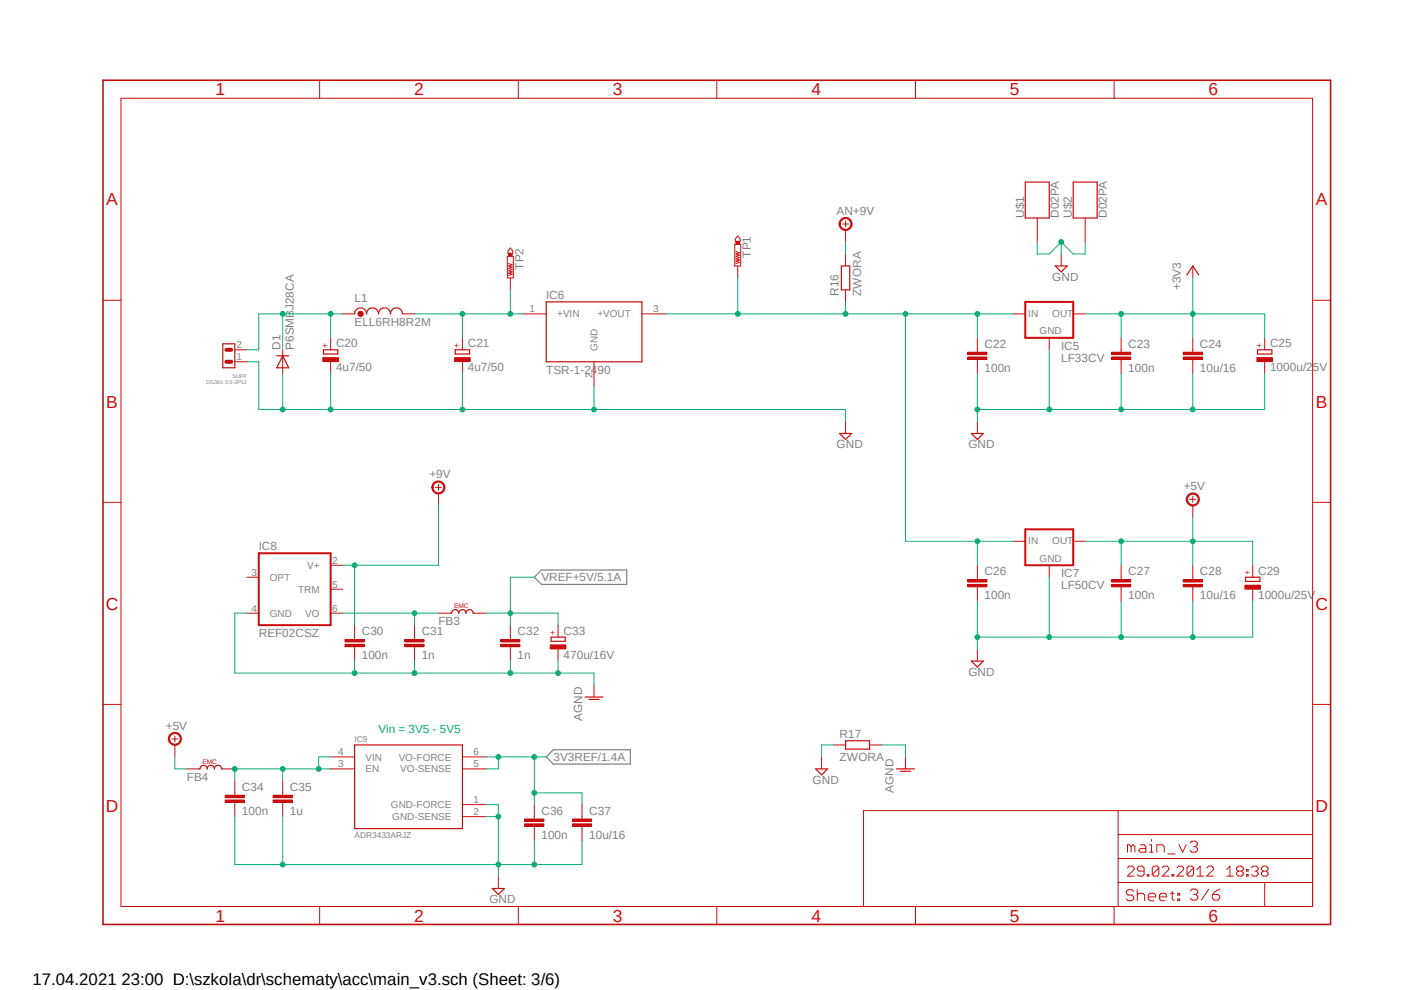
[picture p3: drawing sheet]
<svg xmlns="http://www.w3.org/2000/svg" width="297mm" height="210mm" viewBox="0 0 297 210" stroke-linecap="round" stroke-linejoin="round" font-family="sans-serif">
<path d="M21.3 16.7l261.2 179.9M282.5 16.7l-261.2 179.9" fill="none" stroke="#fff" stroke-width=".21"/>
<path d="M113.3 122.4l1.5-1.5h18.1v3h-18.1zM115.8 160.5l1.5-1.5h16.3v3h-16.3z" fill="none" stroke="#808080" stroke-width=".25"/>
<path d="M207.2 74.2v.5M207.2 76.2v.5" fill="none" stroke="#c90d0c" stroke-width=".21"/>
<path d="M205.2 75.7h4.1v.5h-4.1z" fill-rule="evenodd" fill="#c90d0c"/>
<path d="M205.2 75.7h4.1v.5h-4.1z" fill="none" stroke="#c90d0c" stroke-width=".21"/>
<path d="M205.2 74.7h4.1v.5h-4.1z" fill-rule="evenodd" fill="#c90d0c"/>
<path d="M205.2 74.7h4.1v.5h-4.1zM207.2 71.6v2.6M207.2 76.7v2.5M237.7 74.2v.5M237.7 76.2v.5" fill="none" stroke="#c90d0c" stroke-width=".21"/>
<path d="M235.7 75.7h4v.5h-4z" fill-rule="evenodd" fill="#c90d0c"/>
<path d="M235.7 75.7h4v.5h-4z" fill="none" stroke="#c90d0c" stroke-width=".21"/>
<path d="M235.7 74.7h4v.5h-4z" fill-rule="evenodd" fill="#c90d0c"/>
<path d="M252.9 56.4v2.5M235.7 74.7h4v.5h-4zM237.7 71.6v2.6M237.7 76.7v2.5M252.9 74.2v.5M252.9 76.2v.5" fill="none" stroke="#c90d0c" stroke-width=".21"/>
<path d="M251.6 58.3l1.3-1.9 1.3 1.9" fill="none" stroke="#c90d0c" stroke-width=".25"/>
<path d="M250.9 75.7h4v.5h-4z" fill-rule="evenodd" fill="#c90d0c"/>
<path d="M250.9 75.7h4v.5h-4z" fill="none" stroke="#c90d0c" stroke-width=".21"/>
<path d="M250.9 74.7h4v.5h-4z" fill-rule="evenodd" fill="#c90d0c"/>
<path d="M59.9 74.2v5M110.7 66.5h5.1M125.9 76.7v5.1M136.1 66.5h5.1M250.9 74.7h4v.5h-4zM252.9 71.6v2.6M252.9 76.7v2.5" fill="none" stroke="#c90d0c" stroke-width=".21"/>
<path d="M58.7 75.4h2.5M59.9 75.4l1.3 2.6h-2.5zM68.6 74.2h3v.9h-3zM115.8 64h20.3v12.7h-20.3z" fill="none" stroke="#c90d0c" stroke-width=".25"/>
<path d="M68.4 75.8h3.4v.9h-3.4z" fill-rule="evenodd" fill="#c90d0c"/>
<path d="M68.4 75.8h3.4v.9h-3.4zM70.1 71.6v2.6M70.1 76.7v2.5" fill="none" stroke="#c90d0c" stroke-width=".21"/>
<path d="M96.5 74.2h3.1v.9h-3.1z" fill="none" stroke="#c90d0c" stroke-width=".25"/>
<path d="M96.4 75.8h3.3v.9h-3.3z" fill-rule="evenodd" fill="#c90d0c"/>
<path d="M96.4 75.8h3.3v.9h-3.3zM98 71.6v2.6M98 76.7v2.5" fill="none" stroke="#c90d0c" stroke-width=".21"/>
<path d="M75.2 66.5a1.27 1.27 0 0 1 1.3-1.2 1.27 1.27 0 0 1 1.2 1.2 1.27 1.27 0 0 1 1.3-1.2 1.27 1.27 0 0 1 1.3 1.2 1.27 1.27 0 0 1 1.2-1.2 1.27 1.27 0 0 1 1.3 1.2 1.27 1.27 0 0 1 1.3-1.2 1.27 1.27 0 0 1 1.2 1.2" fill="none" stroke="#c90d0c" stroke-width=".25"/>
<circle cx="76.5" cy="66.5" r=".55" fill="#c90d0c"/>
<g fill="none" stroke="#c90d0c" stroke-width=".21">
<path d="M155.8 51.8h1.3v4.6h-1.3zM156 53.3l.8 .3-.8 .2 .8 .3-.8 .3 .8 .2-.8 .3 .8 .2-.8 .3 .8 .2-.8 .3M156.4 50l.5 .7v.5h-1v-.5zM72.6 66.5h2.6M85.3 66.5h2.6"/>
<circle cx="76.5" cy="66.5" r=".55"/>
</g>
<path d="M156 51.2h.8v.6h-.8z" fill-rule="evenodd" fill="#c90d0c"/>
<path d="M156 51.2h.8v.6h-.8zM156.4 56.4v2.5M178.6 47.5h1.3M179.3 46.9v1.2M179.3 89.4v2.5" fill="none" stroke="#c90d0c" stroke-width=".21"/>
<path d="M178 91.9h2.5l-1.2 1.3z" fill="none" stroke="#c90d0c" stroke-width=".25"/>
<path d="M178.2 46.6a1.39 1.39 0 0 1 2.2 .2 1.39 1.39 0 0 1-.7 2.1 1.39 1.39 0 0 1-1.8-1.4h.2a1.13 1.13 0 0 1 1.6-1.1 1.13 1.13 0 0 1 .4 1.8 1.13 1.13 0 0 1-1.9-.3l-.1-.4h-.2z" fill-rule="evenodd" fill="#c90d0c"/>
<path d="M178.2 46.6a1.39 1.39 0 0 1 2.2 .2 1.39 1.39 0 0 1-.7 2.1 1.39 1.39 0 0 1-1.8-1.4h.2a1.13 1.13 0 0 1 1.6-1.1 1.13 1.13 0 0 1 .4 1.8 1.13 1.13 0 0 1-1.9-.3l-.1-.4h-.2zM179.3 48.8v2.5M207.2 89.4v2.5M207.2 122.4v.5M207.2 124.4v.5" fill="none" stroke="#c90d0c" stroke-width=".21"/>
<path d="M205.9 91.9h2.6l-1.3 1.3z" fill="none" stroke="#c90d0c" stroke-width=".25"/>
<path d="M205.2 123.9h4.1v.5h-4.1z" fill-rule="evenodd" fill="#c90d0c"/>
<path d="M205.2 123.9h4.1v.5h-4.1z" fill="none" stroke="#c90d0c" stroke-width=".21"/>
<path d="M205.2 122.9h4.1v.5h-4.1z" fill-rule="evenodd" fill="#c90d0c"/>
<path d="M207.2 119.8v2.6M205.2 122.9h4.1v.5h-4.1zM207.2 124.9v2.6M237.7 122.4v.5M237.7 124.4v.5" fill="none" stroke="#c90d0c" stroke-width=".21"/>
<path d="M235.7 123.9h4v.5h-4z" fill-rule="evenodd" fill="#c90d0c"/>
<path d="M235.7 123.9h4v.5h-4z" fill="none" stroke="#c90d0c" stroke-width=".21"/>
<path d="M235.7 122.9h4v.5h-4z" fill-rule="evenodd" fill="#c90d0c"/>
<path d="M237.7 119.8v2.6M235.7 122.9h4v.5h-4zM237.7 124.9v2.6M252.9 122.4v.5M252.9 124.4v.5" fill="none" stroke="#c90d0c" stroke-width=".21"/>
<path d="M250.9 123.9h4v.5h-4z" fill-rule="evenodd" fill="#c90d0c"/>
<path d="M250.9 123.9h4v.5h-4z" fill="none" stroke="#c90d0c" stroke-width=".21"/>
<path d="M250.9 122.9h4v.5h-4z" fill-rule="evenodd" fill="#c90d0c"/>
<path d="M252.3 105.9h1.2M252.9 105.2v1.3M252.9 119.8v2.6M207.2 137.6v2.6M250.9 122.9h4v.5h-4zM252.9 124.9v2.6" fill="none" stroke="#c90d0c" stroke-width=".21"/>
<path d="M205.9 140.2h2.6l-1.3 1.2z" fill="none" stroke="#c90d0c" stroke-width=".25"/>
<path d="M251.8 105a1.4 1.4 0 0 1 2.3 .1 1.4 1.4 0 0 1-.8 2.1 1.4 1.4 0 0 1-1.8-1.3h.3a1.15 1.15 0 0 1 1.5-1.2 1.15 1.15 0 0 1 .4 1.9 1.15 1.15 0 0 1-1.9-.3v-.4h-.3z" fill-rule="evenodd" fill="#c90d0c"/>
<g fill="none" stroke="#c90d0c" stroke-width=".21">
<path d="M67.8 17v3.8M109.9 17v3.8M152 17v3.8M194.1 17v3.8M236.2 17v3.8M25.7 20.8h252.6v171.4h-252.6zM107.6 54.4h1.2v4.5h-1.2zM107.8 55.9l.8 .2-.8 .3 .8 .2-.8 .3 .8 .2-.8 .3 .8 .3-.8 .2 .8 .3-.8 .2M108.2 52.6l.5 .6v.5h-1v-.5zM21.8 63.7h3.9M49.8 76.7h2.5M49.8 74.2h2.5"/>
<path d="M278.3 63.7h3.8M21.8 106.5h3.9M251.8 105a1.4 1.4 0 0 1 2.3 .1 1.4 1.4 0 0 1-.8 2.1 1.4 1.4 0 0 1-1.8-1.3h.3a1.15 1.15 0 0 1 1.5-1.2 1.15 1.15 0 0 1 .4 1.9 1.15 1.15 0 0 1-1.9-.3v-.4h-.3zM252.9 107.1v2.6M278.3 106.5h3.8M21.8 149.4h3.9M278.3 149.4h3.8M237.1 171.9v20.3M237.1 177h41.2M239.8 179.5l-.4-.4h-.3v1.6M239.8 179.5v1.2M239.8 179.5l.4-.4 .4 .4v1.2"/>
<path d="M241.8 179.1h.8l.3 .4v1.2h-1.1l-.4-.4 .4-.4h1.1M243.7 179.1h.4v1.6M244.1 178v.4M250 179.1l.7 1.6 .8-1.6M252.3 178.7l.4-.3h.8l.4 .3v.4l-.4 .4M253.1 179.5h.4M253.5 179.5l.4 .4v.4l-.4 .4h-.8l-.4-.4M278.3 171.9h-95.2v20.3M67.8 192.2v3.8M109.9 192.2v3.8M152 192.2v3.8M194.1 192.2v3.8"/>
<path d="M236.2 192.2v3.8M237.1 187.1h41.2M237.1 182h41.2M239.1 184l.3-.4h.7l.3 .4v.4l-1.3 1.4h1.3M240.4 189l-.4-.4h-.8l-.4 .4v.4l.4 .4h.8l.4 .4v.4l-.4 .4h-.8l-.4-.4M241.1 189.8l.4-.4h.8l.4 .4v1.2M241.1 188.6v2.4M242.6 184.7h-1.1l-.4-.3v-.4l.4-.4h.7l.4 .4v1.4l-.4 .4h-.7l-.4-.4M243.2 185.4h.4v.4h-.4zM243.5 190.2h1.5v-.4l-.4-.4h-.7l-.4 .4v.8l.4 .4h.7M243.7 180.7h.8M245.3 180.7v-1.6h1.2l.3 .4v1.2"/>
<path d="M245.7 184v1.4l-.3 .4h-.8l-.3-.4M245.7 184l-.3-.4h-.8l-.3 .4v1.4M245.7 184l-1.4 1.4M245.8 190.2h1.6v-.4l-.4-.4h-.8l-.4 .4v.8l.4 .4h.8M246.4 184l.4-.4h.7l.3 .4v.4l-1.4 1.4h1.4M247.6 181.1h1.6M248.2 189.4h.7M248.5 185.4h.4v.4h-.4zM248.5 189v1.6l.4 .4M249.6 184l.3-.4h.7l.3 .4v.4l-1.3 1.4h1.3M249.7 189.4h.4v.4h-.4zM249.7 190.6h.4v.4h-.4z"/>
<path d="M252.4 188.9l.4-.4h.7l.5 .4v.4l-.5 .4M253.1 184v1.4l-.4 .4h-.7l-.3-.4M253.1 184l-.4-.4h-.7l-.3 .4v1.4M253.1 184l-1.4 1.4M253.1 189.7h.4M253.5 189.7l.5 .3v.5l-.5 .3h-.7l-.4-.3M253.8 185.8h1.4M253.8 184.4l.7-.8v2.2M255.9 184l.3-.4h.7l.4 .4v.4l-1.4 1.4h1.4M256.3 188.5l-1.6 2.3M257 189.7h1.2l.4 .3v.5l-.4 .3h-.8l-.4-.3zM258.6 188.5l-.8 .4-.8 .8"/>
<path d="M260.1 185.8h1.4M260.1 184.4l.7-.8v2.2M262.5 184.7l-.3 .4v.3l.3 .4h.7l.4-.4v-.3l-.4-.4M262.5 184.7l-.3-.3v-.4l.3-.4h.7l.4 .4v.4l-.4 .3M262.5 184.7h.7M264.3 185.4h.3v.4h-.3zM264.3 184.4h.3v.3h-.3zM265.3 184l.4-.4h.7l.3 .4v.4l-.3 .3M266.1 184.7h.3M266.4 184.7l.3 .4v.3l-.3 .4h-.7l-.4-.4M267.8 184.7l-.3 .4v.3l.3 .4h.7l.4-.4v-.3l-.4-.4M267.8 184.7l-.3-.3v-.4l.3-.4h.7l.4 .4v.4l-.4 .3"/>
<path d="M267.8 184.7h.7M268.1 187.1v5.1"/>
</g>
<path d="M21.8 17h260.3v179h-260.3z" fill="none" stroke="#c90d0c" stroke-width=".34"/>
<path d="M47.2 72.9h2.6v5.1h-2.6z" fill="none" stroke="#c90d0c" stroke-width=".25"/>
<path d="M48 76.7h1M48 74.2h1" fill="none" stroke="#c90d0c" stroke-width=".85"/>
<path d="M107.8 53.7h.8v.6h-.8z" fill-rule="evenodd" fill="#c90d0c"/>
<path d="M107.8 53.7h.8v.6h-.8zM108.2 58.9v2.6" fill="none" stroke="#c90d0c" stroke-width=".21"/>
<path d="M266.6 74.2h3.1v.9h-3.1z" fill="none" stroke="#c90d0c" stroke-width=".25"/>
<path d="M266.5 75.8h3.3v.9h-3.3z" fill-rule="evenodd" fill="#c90d0c"/>
<g fill="none" stroke="#c90d0c" stroke-width=".21">
<path d="M214.8 66.5h2.6M222.5 71.6v2.6M227.5 66.5h2.6M266.5 75.8h3.3v.9h-3.3zM268.1 71.6v2.6M268.1 76.7v2.5M214.8 114.8h2.6M222.5 119.8v2.6M227.5 114.8h2.6M87.9 135.1v.5M87.9 137.1v.5M93 130h2.5"/>
<path d="M100.6 130h2.5"/>
</g>
<path d="M217.4 64h10.1v7.6h-10.1zM217.4 112.2h10.1v7.6h-10.1z" fill="none" stroke="#c90d0c" stroke-width=".42"/>
<path d="M95.5 130h.3a.76 .76 0 0 1 .7-.8 .76 .76 0 0 1 .8 .8 .76 .76 0 0 1 .7-.8 .76 .76 0 0 1 .8 .8 .76 .76 0 0 1 .8-.8 .76 .76 0 0 1 .7 .8h.3" fill="none" stroke="#c90d0c" stroke-width=".25"/>
<path d="M85.8 136.6h4.1v.5h-4.1z" fill-rule="evenodd" fill="#c90d0c"/>
<path d="M85.8 136.6h4.1v.5h-4.1z" fill="none" stroke="#c90d0c" stroke-width=".21"/>
<path d="M85.8 135.6h4.1v.5h-4.1z" fill-rule="evenodd" fill="#c90d0c"/>
<path d="M85.8 135.6h4.1v.5h-4.1zM87.9 132.5v2.6M87.9 137.6v2.6M108.2 135.1v.5M108.2 137.1v.5" fill="none" stroke="#c90d0c" stroke-width=".21"/>
<path d="M106.2 136.6h4v.5h-4z" fill-rule="evenodd" fill="#c90d0c"/>
<path d="M106.2 136.6h4v.5h-4z" fill="none" stroke="#c90d0c" stroke-width=".21"/>
<path d="M106.2 135.6h4v.5h-4z" fill-rule="evenodd" fill="#c90d0c"/>
<path d="M70.1 119.8h2.5M52.3 122.4h2.6M52.3 130h2.6M70.1 130h2.5M70.1 124.9h2.5M75.2 135.1v.5M75.2 137.1v.5M106.2 135.6h4v.5h-4zM108.2 132.5v2.6M108.2 137.6v2.6" fill="none" stroke="#c90d0c" stroke-width=".21"/>
<path d="M54.9 117.3h15.2v15.2h-15.2z" fill="none" stroke="#c90d0c" stroke-width=".42"/>
<path d="M73.1 136.6h4.1v.5h-4.1z" fill-rule="evenodd" fill="#c90d0c"/>
<path d="M73.1 136.6h4.1v.5h-4.1z" fill="none" stroke="#c90d0c" stroke-width=".21"/>
<path d="M73.1 135.6h4.1v.5h-4.1z" fill-rule="evenodd" fill="#c90d0c"/>
<path d="M92.3 103.3h1.3M93 102.7v1.3M73.1 135.6h4.1v.5h-4.1zM75.2 132.5v2.6M75.2 137.6v2.6" fill="none" stroke="#c90d0c" stroke-width=".21"/>
<path d="M91.9 102.4a1.41 1.41 0 0 1 2.2 .1 1.41 1.41 0 0 1-.7 2.1 1.41 1.41 0 0 1-1.8-1.3h.2a1.15 1.15 0 0 1 1.7-.9 1.15 1.15 0 0 1 .2 1.9 1.15 1.15 0 0 1-1.8-.5l-.1-.5h-.2z" fill-rule="evenodd" fill="#c90d0c"/>
<path d="M91.9 102.4a1.41 1.41 0 0 1 2.2 .1 1.41 1.41 0 0 1-.7 2.1 1.41 1.41 0 0 1-1.8-1.3h.2a1.15 1.15 0 0 1 1.7-.9 1.15 1.15 0 0 1 .2 1.9 1.15 1.15 0 0 1-1.8-.5l-.1-.5h-.2zM93 104.6v2.5" fill="none" stroke="#c90d0c" stroke-width=".21"/>
<path d="M116.8 135.1h3v.9h-3z" fill="none" stroke="#c90d0c" stroke-width=".25"/>
<path d="M116.7 136.7h3.3v.9h-3.3z" fill-rule="evenodd" fill="#c90d0c"/>
<path d="M219.9 46.2v5.1M225 53.8v2.6M230.1 46.2v5.1M116.7 136.7h3.3v.9h-3.3zM118.3 132.5v2.6M118.3 137.6v2.6" fill="none" stroke="#c90d0c" stroke-width=".21"/>
<path d="M217.4 38.6h5.1v7.6h-5.1zM227.5 38.6h5.1v7.6h-5.1zM223.7 56.4h2.6l-1.3 1.3zM264.1 122.4h3v.9h-3z" fill="none" stroke="#c90d0c" stroke-width=".25"/>
<path d="M263.9 124.1h3.3v.8h-3.3z" fill-rule="evenodd" fill="#c90d0c"/>
<path d="M265.6 119.8v2.6M263.9 124.1h3.3v.8h-3.3zM265.6 124.9v2.6M59.9 168.1v.5M59.9 170.1v.5M70.1 160.5h5.1M70.1 163h5.1M98 160.5h5.1M98 163h5.1M98 170.6h5.1M98 173.1h5.1" fill="none" stroke="#c90d0c" stroke-width=".21"/>
<path d="M75.2 157.9h22.8v17.8h-22.8z" fill="none" stroke="#c90d0c" stroke-width=".25"/>
<path d="M57.9 169.6h4.1v.5h-4.1z" fill-rule="evenodd" fill="#c90d0c"/>
<path d="M57.9 169.6h4.1v.5h-4.1z" fill="none" stroke="#c90d0c" stroke-width=".21"/>
<path d="M57.9 168.6h4.1v.5h-4.1z" fill-rule="evenodd" fill="#c90d0c"/>
<path d="M49.8 168.1v.5M49.8 170.1v.5M57.9 168.6h4.1v.5h-4.1zM59.9 165.6v2.5M59.9 170.6v2.5" fill="none" stroke="#c90d0c" stroke-width=".21"/>
<path d="M47.7 169.6h4.1v.5h-4.1z" fill-rule="evenodd" fill="#c90d0c"/>
<path d="M47.7 169.6h4.1v.5h-4.1z" fill="none" stroke="#c90d0c" stroke-width=".21"/>
<path d="M47.7 168.6h4.1v.5h-4.1z" fill-rule="evenodd" fill="#c90d0c"/>
<path d="M47.7 168.6h4.1v.5h-4.1zM49.8 165.6v2.5M49.8 170.6v2.5M113.3 173.1v.6M113.3 175.2v.5" fill="none" stroke="#c90d0c" stroke-width=".21"/>
<path d="M111.2 174.7h4.1v.5h-4.1z" fill-rule="evenodd" fill="#c90d0c"/>
<path d="M111.2 174.7h4.1v.5h-4.1z" fill="none" stroke="#c90d0c" stroke-width=".21"/>
<path d="M111.2 173.7h4.1v.5h-4.1z" fill-rule="evenodd" fill="#c90d0c"/>
<path d="M36.4 156.7h1.3M37.1 156v1.3M111.2 173.7h4.1v.5h-4.1zM113.3 170.6v2.5M113.3 175.7v2.5" fill="none" stroke="#c90d0c" stroke-width=".21"/>
<path d="M36 155.7a1.4 1.4 0 0 1 2.3 .2 1.4 1.4 0 0 1-.8 2.1 1.4 1.4 0 0 1-1.8-1.3h.2a1.15 1.15 0 0 1 1.6-1.2 1.15 1.15 0 0 1 .4 1.9 1.15 1.15 0 0 1-1.9-.3l-.1-.4h-.2z" fill-rule="evenodd" fill="#c90d0c"/>
<path d="M36 155.7a1.4 1.4 0 0 1 2.3 .2 1.4 1.4 0 0 1-.8 2.1 1.4 1.4 0 0 1-1.8-1.3h.2a1.15 1.15 0 0 1 1.6-1.2 1.15 1.15 0 0 1 .4 1.9 1.15 1.15 0 0 1-1.9-.3l-.1-.4h-.2zM37.1 157.9v2.6M39.6 163h2.6M47.2 163h2.6M123.4 173.1v.6M123.4 175.2v.5M105.7 185.8v2.6" fill="none" stroke="#c90d0c" stroke-width=".21"/>
<path d="M42.2 163h.2a.76 .76 0 0 1 .8-.7 .76 .76 0 0 1 .7 .7 .76 .76 0 0 1 .8-.7 .76 .76 0 0 1 .8 .7 .76 .76 0 0 1 .7-.7 .76 .76 0 0 1 .8 .7h.2M104.4 188.4h2.5l-1.2 1.3z" fill="none" stroke="#c90d0c" stroke-width=".25"/>
<path d="M121.4 174.7h4v.5h-4z" fill-rule="evenodd" fill="#c90d0c"/>
<path d="M121.4 174.7h4v.5h-4z" fill="none" stroke="#c90d0c" stroke-width=".21"/>
<path d="M121.4 173.7h4v.5h-4z" fill-rule="evenodd" fill="#c90d0c"/>
<path d="M179.3 53.8v2.6M179.3 61.5v2.5M125.9 145.2v2.6M176.7 157.9h2.6M184.4 157.9h2.5M121.4 173.7h4v.5h-4zM123.4 170.6v2.5M123.4 175.7v2.5M174.2 160.5v2.5M192 160.5v2.5" fill="none" stroke="#c90d0c" stroke-width=".21"/>
<path d="M178.4 56.4h1.8v5.1h-1.8zM124 147.8h3.8M124.9 148.3h2.1M179.3 157.1h5.1v1.7h-5.1zM172.9 163h2.6l-1.3 1.3zM190.1 163h3.8M190.9 163.5h2.2" fill="none" stroke="#c90d0c" stroke-width=".25"/>
<path d="M52.3 76.7h2.6v10.1h124.4v2.6M59.9 79.2v7.6M70.1 79.2v7.6M98 79.2v7.6M125.9 81.8v5" fill="none" stroke="#0dab76" stroke-width=".21"/>
<circle cx="98" cy="86.8" r=".51" fill="#0dab76"/>
<circle cx="98" cy="86.8" r=".51" fill="none" stroke="#0dab76" stroke-width=".21"/>
<circle cx="125.9" cy="86.8" r=".51" fill="#0dab76"/>
<circle cx="125.9" cy="86.8" r=".51" fill="none" stroke="#0dab76" stroke-width=".21"/>
<circle cx="70.1" cy="86.8" r=".51" fill="#0dab76"/>
<circle cx="70.1" cy="86.8" r=".51" fill="none" stroke="#0dab76" stroke-width=".21"/>
<circle cx="59.9" cy="86.8" r=".51" fill="#0dab76"/>
<g fill="none" stroke="#0dab76" stroke-width=".21">
<path d="M207.2 79.2v10.2M222.5 74.2v12.6M237.7 79.2v7.6M252.9 79.2v7.6M268.1 79.2v7.6h-60.9"/>
<circle cx="59.9" cy="86.8" r=".51"/>
</g>
<circle cx="207.2" cy="86.8" r=".51" fill="#0dab76"/>
<circle cx="207.2" cy="86.8" r=".51" fill="none" stroke="#0dab76" stroke-width=".21"/>
<circle cx="237.7" cy="86.8" r=".51" fill="#0dab76"/>
<circle cx="237.7" cy="86.8" r=".51" fill="none" stroke="#0dab76" stroke-width=".21"/>
<circle cx="252.9" cy="86.8" r=".51" fill="#0dab76"/>
<circle cx="252.9" cy="86.8" r=".51" fill="none" stroke="#0dab76" stroke-width=".21"/>
<circle cx="222.5" cy="86.8" r=".51" fill="#0dab76"/>
<g fill="none" stroke="#0dab76" stroke-width=".21">
<path d="M207.2 127.5v10.1M222.5 122.4v12.7M237.7 127.5v7.6M252.9 127.5v7.6M265.6 127.5v7.6h-58.4"/>
<circle cx="222.5" cy="86.8" r=".51"/>
</g>
<circle cx="207.2" cy="135.1" r=".51" fill="#0dab76"/>
<circle cx="207.2" cy="135.1" r=".51" fill="none" stroke="#0dab76" stroke-width=".21"/>
<circle cx="237.7" cy="135.1" r=".51" fill="#0dab76"/>
<circle cx="237.7" cy="135.1" r=".51" fill="none" stroke="#0dab76" stroke-width=".21"/>
<circle cx="222.5" cy="135.1" r=".51" fill="#0dab76"/>
<circle cx="222.5" cy="135.1" r=".51" fill="none" stroke="#0dab76" stroke-width=".21"/>
<circle cx="252.9" cy="135.1" r=".51" fill="#0dab76"/>
<g fill="none" stroke="#0dab76" stroke-width=".21">
<path d="M219.9 51.3v2.5h2.6l2.5-2.5M225 51.3l2.5 2.5h2.6v-2.5M225 51.3v2.5"/>
<circle cx="252.9" cy="135.1" r=".51"/>
</g>
<circle cx="225" cy="51.3" r=".51" fill="#0dab76"/>
<g fill="none" stroke="#0dab76" stroke-width=".21">
<path d="M49.8 173.1v10.2h73.6v-5.1M59.9 173.1v10.2M103.1 173.1h2.6M103.1 170.6h2.6v15.2M113.3 178.2v5.1"/>
<circle cx="225" cy="51.3" r=".51"/>
</g>
<circle cx="105.7" cy="173.1" r=".51" fill="#0dab76"/>
<circle cx="105.7" cy="173.1" r=".51" fill="none" stroke="#0dab76" stroke-width=".21"/>
<circle cx="59.9" cy="183.3" r=".51" fill="#0dab76"/>
<circle cx="59.9" cy="183.3" r=".51" fill="none" stroke="#0dab76" stroke-width=".21"/>
<circle cx="105.7" cy="183.3" r=".51" fill="#0dab76"/>
<circle cx="105.7" cy="183.3" r=".51" fill="none" stroke="#0dab76" stroke-width=".21"/>
<circle cx="113.3" cy="183.3" r=".51" fill="#0dab76"/>
<g fill="none" stroke="#0dab76" stroke-width=".21">
<path d="M252.9 58.9v12.7M230.1 66.5h38v5.1M237.7 66.5v5.1M176.7 157.9h-2.5v2.6"/>
<circle cx="113.3" cy="183.3" r=".51"/>
</g>
<circle cx="252.9" cy="66.5" r=".51" fill="#0dab76"/>
<circle cx="252.9" cy="66.5" r=".51" fill="none" stroke="#0dab76" stroke-width=".21"/>
<circle cx="237.7" cy="66.5" r=".51" fill="#0dab76"/>
<g fill="none" stroke="#0dab76" stroke-width=".21">
<path d="M87.9 66.5h22.8M98 66.5v5.1M108.2 61.5v5"/>
<circle cx="237.7" cy="66.5" r=".51"/>
</g>
<circle cx="98" cy="66.5" r=".51" fill="#0dab76"/>
<circle cx="98" cy="66.5" r=".51" fill="none" stroke="#0dab76" stroke-width=".21"/>
<circle cx="108.2" cy="66.5" r=".51" fill="#0dab76"/>
<g fill="none" stroke="#0dab76" stroke-width=".21">
<path d="M59.9 66.5v7.7M70.1 66.5v5.1M72.6 66.5h-17.7v7.7h-2.6"/>
<circle cx="108.2" cy="66.5" r=".51"/>
</g>
<circle cx="70.1" cy="66.5" r=".51" fill="#0dab76"/>
<circle cx="70.1" cy="66.5" r=".51" fill="none" stroke="#0dab76" stroke-width=".21"/>
<circle cx="59.9" cy="66.5" r=".51" fill="#0dab76"/>
<g fill="none" stroke="#0dab76" stroke-width=".21">
<path d="M75.2 119.8v12.7M93 107.1v12.7h-20.4"/>
<circle cx="59.9" cy="66.5" r=".51"/>
</g>
<circle cx="75.2" cy="119.8" r=".51" fill="#0dab76"/>
<g fill="none" stroke="#0dab76" stroke-width=".21">
<path d="M179.3 51.3v2.5M230.1 114.8h35.5v5M237.7 114.8v5M252.9 109.7v10.1"/>
<circle cx="75.2" cy="119.8" r=".51"/>
</g>
<circle cx="252.9" cy="114.8" r=".51" fill="#0dab76"/>
<circle cx="252.9" cy="114.8" r=".51" fill="none" stroke="#0dab76" stroke-width=".21"/>
<circle cx="237.7" cy="114.8" r=".51" fill="#0dab76"/>
<g fill="none" stroke="#0dab76" stroke-width=".21">
<path d="M72.6 130h20.4M87.9 130v2.5M37.1 160.5v2.5h2.5"/>
<circle cx="237.7" cy="114.8" r=".51"/>
</g>
<circle cx="87.9" cy="130" r=".51" fill="#0dab76"/>
<g fill="none" stroke="#0dab76" stroke-width=".21">
<path d="M103.1 130h15.2v2.5M113.3 122.4h-5.1v10.1"/>
<circle cx="87.9" cy="130" r=".51"/>
</g>
<circle cx="108.2" cy="130" r=".51" fill="#0dab76"/>
<g fill="none" stroke="#0dab76" stroke-width=".21">
<path d="M103.1 160.5h12.7M105.7 160.5v2.5h-2.6M113.3 160.5v10.1M113.3 168.1h10.1v2.5"/>
<circle cx="108.2" cy="130" r=".51"/>
</g>
<circle cx="105.7" cy="160.5" r=".51" fill="#0dab76"/>
<circle cx="105.7" cy="160.5" r=".51" fill="none" stroke="#0dab76" stroke-width=".21"/>
<circle cx="113.3" cy="160.5" r=".51" fill="#0dab76"/>
<circle cx="113.3" cy="160.5" r=".51" fill="none" stroke="#0dab76" stroke-width=".21"/>
<circle cx="113.3" cy="168.1" r=".51" fill="#0dab76"/>
<g fill="none" stroke="#0dab76" stroke-width=".21">
<path d="M59.9 163v2.6M70.1 160.5h-2.5v2.5M70.1 163h-20.3v2.6"/>
<circle cx="113.3" cy="168.1" r=".51"/>
</g>
<circle cx="67.6" cy="163" r=".51" fill="#0dab76"/>
<circle cx="67.6" cy="163" r=".51" fill="none" stroke="#0dab76" stroke-width=".21"/>
<circle cx="59.9" cy="163" r=".51" fill="#0dab76"/>
<circle cx="59.9" cy="163" r=".51" fill="none" stroke="#0dab76" stroke-width=".21"/>
<circle cx="49.8" cy="163" r=".51" fill="#0dab76"/>
<g fill="none" stroke="#0dab76" stroke-width=".21">
<path d="M52.3 130h-2.5v12.7h76.1v2.5M75.2 140.2v2.5M87.9 140.2v2.5M108.2 140.2v2.5M118.3 140.2v2.5"/>
<circle cx="49.8" cy="163" r=".51"/>
</g>
<circle cx="87.9" cy="142.7" r=".51" fill="#0dab76"/>
<circle cx="87.9" cy="142.7" r=".51" fill="none" stroke="#0dab76" stroke-width=".21"/>
<circle cx="108.2" cy="142.7" r=".51" fill="#0dab76"/>
<circle cx="108.2" cy="142.7" r=".51" fill="none" stroke="#0dab76" stroke-width=".21"/>
<circle cx="118.3" cy="142.7" r=".51" fill="#0dab76"/>
<circle cx="118.3" cy="142.7" r=".51" fill="none" stroke="#0dab76" stroke-width=".21"/>
<circle cx="75.2" cy="142.7" r=".51" fill="#0dab76"/>
<g fill="none" stroke="#0dab76" stroke-width=".21">
<path d="M156.4 58.9v7.6M141.2 66.5h73.6M179.3 64v2.5M192 66.5v48.3h22.8M207.2 66.5v5.1M207.2 114.8v5M186.9 157.9h5.1v2.6"/>
<circle cx="75.2" cy="142.7" r=".51"/>
</g>
<circle cx="207.2" cy="66.5" r=".51" fill="#0dab76"/>
<circle cx="207.2" cy="66.5" r=".51" fill="none" stroke="#0dab76" stroke-width=".21"/>
<circle cx="207.2" cy="114.8" r=".51" fill="#0dab76"/>
<circle cx="207.2" cy="114.8" r=".51" fill="none" stroke="#0dab76" stroke-width=".21"/>
<circle cx="192" cy="66.5" r=".51" fill="#0dab76"/>
<circle cx="192" cy="66.5" r=".51" fill="none" stroke="#0dab76" stroke-width=".21"/>
<circle cx="179.3" cy="66.5" r=".51" fill="#0dab76"/>
<circle cx="179.3" cy="66.5" r=".51" fill="none" stroke="#0dab76" stroke-width=".21"/>
<circle cx="156.4" cy="66.5" r=".51" fill="#0dab76"/>
<circle cx="156.4" cy="66.5" r=".51" fill="none" stroke="#0dab76" stroke-width=".21"/>
<g font-size="3.7" fill="#c90d0c">
<text x="45.7" y="20.2">1</text>
<text x="87.8" y="20.2">2</text>
<text x="129.9" y="20.2">3</text>
<text x="172" y="20.2">4</text>
<text x="214.1" y="20.2">5</text>
<text x="256.2" y="20.2">6</text>
<text x="22.5" y="43.6">A</text>
<text x="279" y="43.6">A</text>
<text x="22.5" y="86.4">B</text>
<text x="279" y="86.4">B</text>
<text x="22.4" y="129.2">C</text>
<text x="278.9" y="129.2">C</text>
<text x="22.4" y="172.1">D</text>
<text x="278.9" y="172.1">D</text>
<text x="45.7" y="195.4">1</text>
<text x="87.8" y="195.4">2</text>
<text x="129.9" y="195.4">3</text>
<text x="172" y="195.4">4</text>
<text x="214.1" y="195.4">5</text>
<text x="256.2" y="195.4">6</text>
</g>
<text font-size="3.6" x="6.9" y="208.9">17.04.2021 23:00 D:\szkola\dr\schematy\acc\main_v3.sch (Sheet: 3/6)</text>
<g font-size="2.5" fill="#808080">
<text x="177.4" y="45.6">AN+9V</text>
<text x="217.1" y="46.2" transform="rotate(-90 217.1 46.2)">U$1</text>
<text x="224.5" y="46.2" transform="rotate(-90 224.5 46.2)">D02PA</text>
<text x="227.3" y="46.2" transform="rotate(-90 227.3 46.2)">U$2</text>
<text x="234.7" y="46.2" transform="rotate(-90 234.7 46.2)">D02PA</text>
<text x="111" y="57.1" transform="rotate(-90 111 57.1)">TP2</text>
<text x="159.2" y="54.6" transform="rotate(-90 159.2 54.6)">TP1</text>
<text x="223.1" y="59.6">GND</text>
<text x="75.2" y="64">L1</text>
<text x="115.8" y="63.4">IC6</text>
<text x="177.8" y="62.7" transform="rotate(-90 177.8 62.7)">R16</text>
<text x="182.6" y="62.7" transform="rotate(-90 182.6 62.7)">ZWORA</text>
<text x="250.4" y="61.5" transform="rotate(-90 250.4 61.5)">+3V3</text>
<text x="75.2" y="69.1">ELL6RH8R2M</text>
<text x="59.5" y="74.2" transform="rotate(-90 59.5 74.2)">D1</text>
<text x="62.3" y="74.2" transform="rotate(-90 62.3 74.2)">P6SMBJ28CA</text>
<text x="71.2" y="73.7">C20</text>
<text x="99.2" y="73.7">C21</text>
<text x="208.7" y="73.8">C22</text>
<text x="225" y="76.7">LF33CV</text>
<text x="225" y="74.2">IC5</text>
<text x="239.2" y="73.8">C23</text>
<text x="254.4" y="73.8">C24</text>
<text x="269.3" y="73.7">C25</text>
<text x="71.2" y="78.7">4u7/50</text>
<text x="99.2" y="78.7">4u7/50</text>
<text x="115.8" y="79.2">TSR-1-2490</text>
<text x="208.7" y="78.9">100n</text>
<text x="239.2" y="78.9">100n</text>
<text x="254.4" y="78.9">10u/16</text>
<text x="269.3" y="78.7">1000u/25V</text>
<text x="177.4" y="95.1">GND</text>
<text x="205.3" y="95.1">GND</text>
<text x="91.1" y="101.4">+9V</text>
<text x="251" y="104">+5V</text>
<text x="54.9" y="116.7">IC8</text>
<text x="114.8" y="123.3">VREF+5V/5.1A</text>
<text x="208.7" y="122">C26</text>
<text x="225" y="124.9">LF50CV</text>
<text x="225" y="122.4">IC7</text>
<text x="239.2" y="122">C27</text>
<text x="254.4" y="122">C28</text>
<text x="266.7" y="121.9">C29</text>
<text x="208.7" y="127.1">100n</text>
<text x="239.2" y="127.1">100n</text>
<text x="254.4" y="127.1">10u/16</text>
<text x="266.7" y="127">1000u/25V</text>
<text x="54.9" y="135.1">REF02CSZ</text>
<text x="76.7" y="134.7">C30</text>
<text x="89.4" y="134.7">C31</text>
<text x="93" y="132.5">FB3</text>
<text x="109.7" y="134.7">C32</text>
<text x="119.5" y="134.6">C33</text>
<text x="76.7" y="139.8">100n</text>
<text x="89.4" y="139.8">1n</text>
<text x="109.7" y="139.8">1n</text>
<text x="119.5" y="139.7">470u/16V</text>
<text x="205.3" y="143.3">GND</text>
<text x="35.2" y="154.8">+5V</text>
<text x="123.4" y="152.9" transform="rotate(-90 123.4 152.9)">AGND</text>
<text x="117.3" y="161.4">3V3REF/1.4A</text>
<text x="178" y="156.4">R17</text>
<text x="178" y="161.2">ZWORA</text>
<text x="39.6" y="165.6">FB4</text>
<text x="51.3" y="167.7">C34</text>
<text x="61.5" y="167.7">C35</text>
<text x="172.3" y="166.2">GND</text>
<text x="51.3" y="172.8">100n</text>
<text x="61.5" y="172.8">1u</text>
<text x="114.8" y="172.8">C36</text>
<text x="124.9" y="172.8">C37</text>
<text x="189.4" y="168.1" transform="rotate(-90 189.4 168.1)">AGND</text>
<text x="114.8" y="177.8">100n</text>
<text x="124.9" y="177.8">10u/16</text>
<text x="103.8" y="191.6">GND</text>
</g>
<text font-size="2.5" fill="#0dab76" x="80.3" y="155.4">Vin = 3V5 - 5V5</text>
<g font-size="2.1" fill="#808080">
<text x="112.3" y="66.2">1</text>
<text x="118.1" y="67.3">+VIN</text>
<text x="126.7" y="67.3">+VOUT</text>
<text x="138.5" y="66.2">3</text>
<text x="218" y="67.2">IN</text>
<text x="220.4" y="70.9">GND</text>
<text x="223.1" y="67.2">OUT</text>
<text x="50.1" y="76.3">1</text>
<text x="50.1" y="73.8">2</text>
<text x="126.7" y="74.3" transform="rotate(-90 126.7 74.3)">GND</text>
<text x="125.6" y="80.2" transform="rotate(-90 125.6 80.2)">2</text>
<text x="70.4" y="119.5">2</text>
<text x="218" y="115.4">IN</text>
<text x="220.4" y="119.1">GND</text>
<text x="223.1" y="115.4">OUT</text>
<text x="53.3" y="122">3</text>
<text x="57.2" y="123.1">OPT</text>
<text x="63.2" y="125.7">TRM</text>
<text x="65.1" y="120.6">V+</text>
<text x="70.4" y="124.6">5</text>
<text x="53.3" y="129.7">4</text>
<text x="57.2" y="130.8">GND</text>
<text x="64.7" y="130.8">VO</text>
<text x="70.4" y="129.7">6</text>
<text x="71.7" y="160.1">4</text>
<text x="77.5" y="161.2">VIN</text>
<text x="84.5" y="161.2">VO-FORCE</text>
<text x="100.4" y="160.1">6</text>
<text x="71.7" y="162.6">3</text>
<text x="77.5" y="163.8">EN</text>
<text x="84.8" y="163.8">VO-SENSE</text>
<text x="100.4" y="162.6">5</text>
<text x="82.9" y="171.4">GND-FORCE</text>
<text x="83.2" y="173.9">GND-SENSE</text>
<text x="100.4" y="172.8">2</text>
<text x="100.4" y="170.3">1</text>
</g>
<g font-size="1.8" fill="#c90d0c">
<text x="69.5" y="73.7" transform="rotate(-90 69.5 73.7)">+</text>
<text x="97.4" y="73.7" transform="rotate(-90 97.4 73.7)">+</text>
<text x="267.6" y="73.7" transform="rotate(-90 267.6 73.7)">+</text>
<text x="265" y="122" transform="rotate(-90 265 122)">+</text>
<text x="117.8" y="134.7" transform="rotate(-90 117.8 134.7)">+</text>
</g>
<g font-size="1.8" fill="#808080">
<text x="75.2" y="157.3">IC9</text>
<text x="75.2" y="177.6">ADR3433ARJZ</text>
</g>
<g font-size="1.4" fill="#c90d0c">
<text x="96.3" y="129">EMC</text>
<text x="42.9" y="162">EMC</text>
</g>
<g font-size="1.1" fill="#808080">
<text x="43.7" y="81.3">DG381-3.5-2P12</text>
<text x="49.3" y="80.1">SUPP</text>
</g>
</svg>
